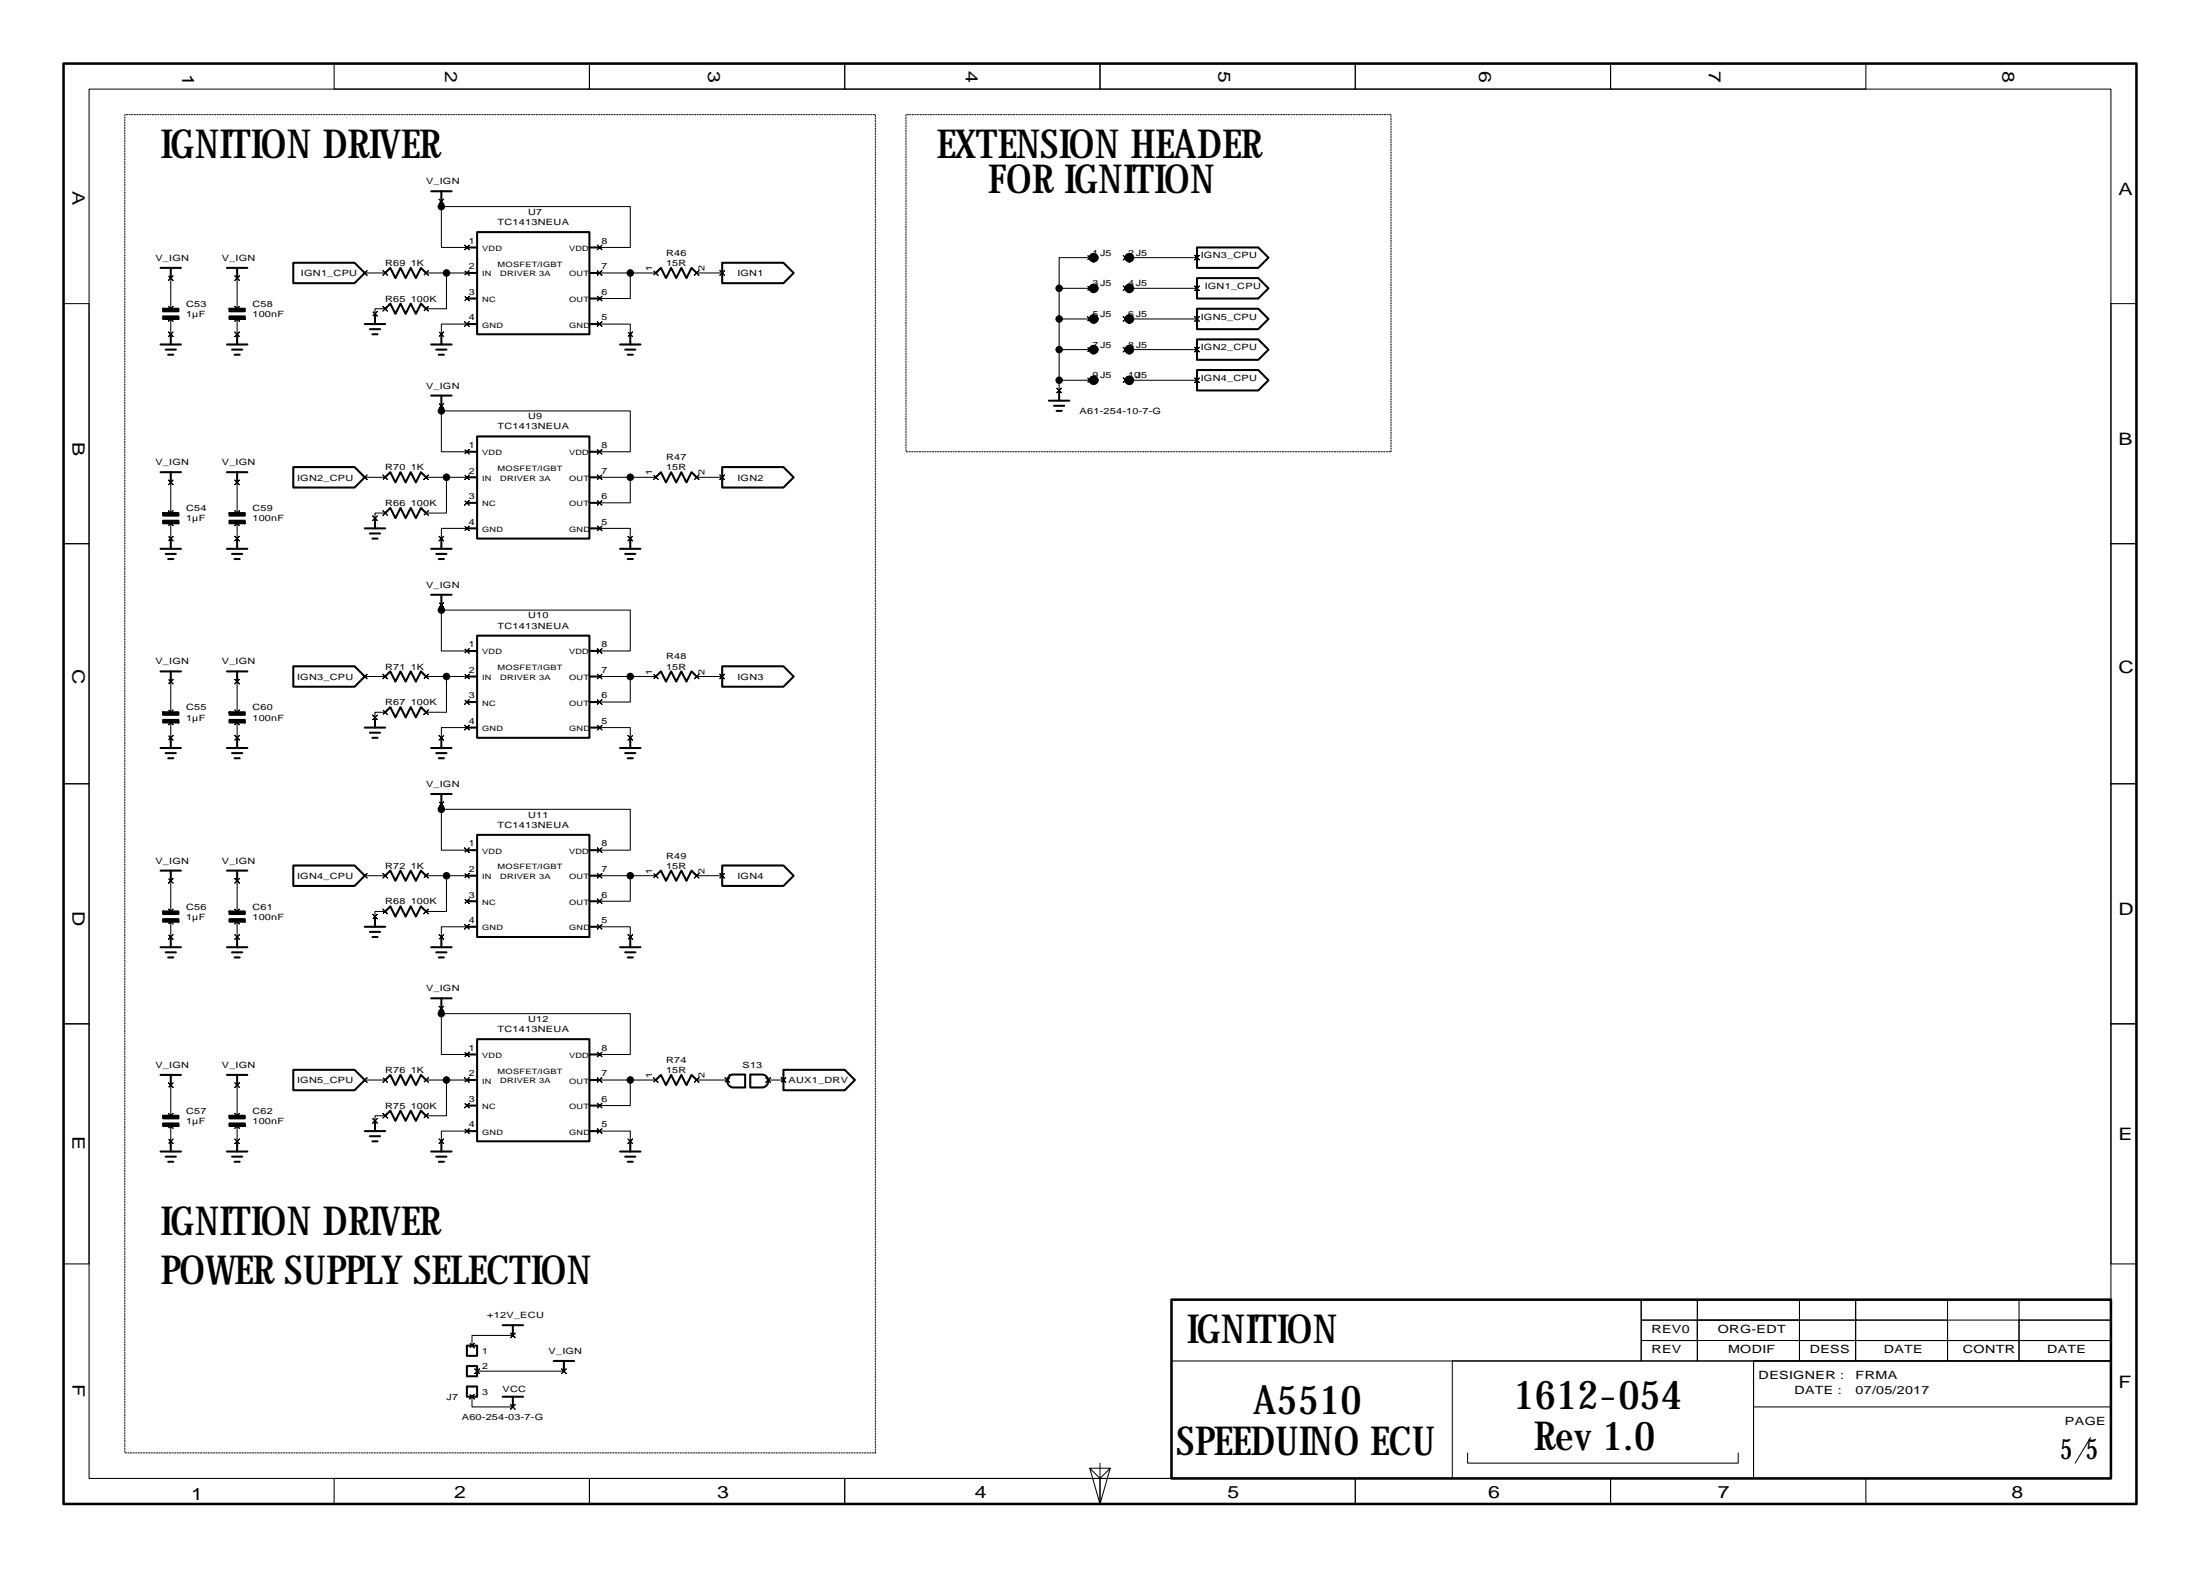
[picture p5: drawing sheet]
<svg xmlns="http://www.w3.org/2000/svg" width="431mm" height="309mm" viewBox="0 0 431 309" stroke-linecap="round" stroke-linejoin="round" font-family="sans-serif">
<g fill="none" stroke="#000" stroke-width=".2">
<path d="M17.4 17.4h396v272h-396zM65.4 12.4h50v5h-50zM115.4 12.4h50v5h-50zM165.4 12.4h50v5h-50zM215.4 12.4h50v5h-50zM265.4 12.4h50v5h-50zM315.4 12.4h50v5h-50zM86 39l.4 .4 .5-.4-.5 .4 .5 .5-.5-.5-.4 .5 .4-.5zM86.4 39.4v1M12.4 59.4h5v47h-5zM33 54l.4 .4 .5-.4-.5 .4 .5 .5-.5-.5-.4 .5 .4-.5zM33 60l.4 .4 .5-.4-.5 .4 .5 .5-.5-.5-.4 .5 .4-.5z"/>
<path d="M33.4 54.4v6M46 54l.4 .4 .5-.4-.5 .4 .5 .5-.5-.5-.4 .5 .4-.5zM46 60l.4 .4 .5-.4-.5 .4 .5 .5-.5-.5-.4 .5 .4-.5zM46.4 54.4v6M71 53l.4 .4 .5-.4-.5 .4 .5 .5-.5-.5-.4 .5 .4-.5zM71.4 53.4h4M75 60l.4 .4 .5-.4-.5 .4 .5 .5-.5-.5-.4 .5 .4-.5zM75 53l.4 .4 .5-.4-.5 .4 .5 .5-.5-.5-.4 .5 .4-.5zM83 60l.4 .4 .5-.4-.5 .4 .5 .5-.5-.5-.4 .5 .4-.5zM83 53l.4 .4 .5-.4-.5 .4 .5 .5-.5-.5-.4 .5 .4-.5zM83.4 53.4h8M86.4 40.4v8h5"/>
<path d="M86.4 40.4h37v8h-6M87.4 53.4v7h-4M91 48l.4 .4 .5-.4-.5 .4 .5 .5-.5-.5-.4 .5 .4-.5zM91 53l.4 .4 .5-.4-.5 .4 .5 .5-.5-.5-.4 .5 .4-.5zM91 58l.4 .4 .5-.4-.5 .4 .5 .5-.5-.5-.4 .5 .4-.5zM117 58l.4 .4 .5-.4-.5 .4 .5 .5-.5-.5-.4 .5 .4-.5zM117 53l.4 .4 .5-.4-.5 .4 .5 .5-.5-.5-.4 .5 .4-.5zM117 48l.4 .4 .5-.4-.5 .4 .5 .5-.5-.5-.4 .5 .4-.5zM117.4 53.4h11M123.4 53.4v5h-6M128 53l.4 .4 .5-.4-.5 .4 .5 .5-.5-.5-.4 .5 .4-.5zM136 53l.4 .4 .5-.4-.5 .4 .5 .5-.5-.5-.4 .5 .4-.5z"/>
<path d="M136.4 53.4h5M141 53l.4 .4 .5-.4-.5 .4 .5 .5-.5-.5-.4 .5 .4-.5zM207.4 56.4v12M207.4 56.4h7M213 56l.4 .4 .5-.4-.5 .4 .5 .5-.5-.5-.4 .5 .4-.5zM213 50l.4 .4 .5-.4-.5 .4 .5 .5-.5-.5-.4 .5 .4-.5zM214.4 50.4h-7v6M220 50l.4 .4 .5-.4-.5 .4 .5 .5-.5-.5-.4 .5 .4-.5zM220 56l.4 .4 .5-.4-.5 .4 .5 .5-.5-.5-.4 .5 .4-.5zM220.4 50.4h14M220.4 56.4h14M234 56l.4 .4 .5-.4-.5 .4 .5 .5-.5-.5-.4 .5 .4-.5z"/>
<path d="M234 50l.4 .4 .5-.4-.5 .4 .5 .5-.5-.5-.4 .5 .4-.5zM413.4 59.4h5v47h-5zM33 65l.4 .4 .5-.4-.5 .4 .5 .5-.5-.5-.4 .5 .4-.5zM33 62l.4 .4 .5-.4-.5 .4 .5 .5-.5-.5-.4 .5 .4-.5zM33.4 62.4v3M46 65l.4 .4 .5-.4-.5 .4 .5 .5-.5-.5-.4 .5 .4-.5zM46 62l.4 .4 .5-.4-.5 .4 .5 .5-.5-.5-.4 .5 .4-.5zM46.4 62.4v3M73 61l.4 .4 .5-.4-.5 .4 .5 .5-.5-.5-.4 .5 .4-.5zM75.4 60.4h-2v1M86 79l.4 .4 .5-.4-.5 .4 .5 .5-.5-.5-.4 .5 .4-.5zM86 65l.4 .4 .5-.4-.5 .4 .5 .5-.5-.5-.4 .5 .4-.5z"/>
<path d="M86.4 79.4v1h37v8h-6M91 63l.4 .4 .5-.4-.5 .4 .5 .5-.5-.5-.4 .5 .4-.5zM91.4 63.4h-5v2M117 63l.4 .4 .5-.4-.5 .4 .5 .5-.5-.5-.4 .5 .4-.5zM117.4 63.4h6v2M123 65l.4 .4 .5-.4-.5 .4 .5 .5-.5-.5-.4 .5 .4-.5zM207 76l.4 .4 .5-.4-.5 .4 .5 .5-.5-.5-.4 .5 .4-.5zM207.4 74.4v2M207.4 62.4h7M207.4 74.4h7M213 62l.4 .4 .5-.4-.5 .4 .5 .5-.5-.5-.4 .5 .4-.5zM213 68l.4 .4 .5-.4-.5 .4 .5 .5-.5-.5-.4 .5 .4-.5z"/>
<path d="M213 74l.4 .4 .5-.4-.5 .4 .5 .5-.5-.5-.4 .5 .4-.5zM214.4 68.4h-7v6M220 68l.4 .4 .5-.4-.5 .4 .5 .5-.5-.5-.4 .5 .4-.5zM220 74l.4 .4 .5-.4-.5 .4 .5 .5-.5-.5-.4 .5 .4-.5zM220 62l.4 .4 .5-.4-.5 .4 .5 .5-.5-.5-.4 .5 .4-.5zM220.4 68.4h14M220.4 62.4h14M220.4 74.4h14M234 62l.4 .4 .5-.4-.5 .4 .5 .5-.5-.5-.4 .5 .4-.5zM234 68l.4 .4 .5-.4-.5 .4 .5 .5-.5-.5-.4 .5 .4-.5zM234 74l.4 .4 .5-.4-.5 .4 .5 .5-.5-.5-.4 .5 .4-.5zM33 94l.4 .4 .5-.4-.5 .4 .5 .5-.5-.5-.4 .5 .4-.5z"/>
<path d="M33 100l.4 .4 .5-.4-.5 .4 .5 .5-.5-.5-.4 .5 .4-.5zM33.4 94.4v6M46 94l.4 .4 .5-.4-.5 .4 .5 .5-.5-.5-.4 .5 .4-.5zM46 100l.4 .4 .5-.4-.5 .4 .5 .5-.5-.5-.4 .5 .4-.5zM46.4 94.4v6M71 93l.4 .4 .5-.4-.5 .4 .5 .5-.5-.5-.4 .5 .4-.5zM71.4 93.4h4M75 93l.4 .4 .5-.4-.5 .4 .5 .5-.5-.5-.4 .5 .4-.5zM75 100l.4 .4 .5-.4-.5 .4 .5 .5-.5-.5-.4 .5 .4-.5zM83 93l.4 .4 .5-.4-.5 .4 .5 .5-.5-.5-.4 .5 .4-.5zM83 100l.4 .4 .5-.4-.5 .4 .5 .5-.5-.5-.4 .5 .4-.5zM83.4 93.4h8"/>
<path d="M86.4 80.4v8h5M87.4 93.4v7h-4M91 88l.4 .4 .5-.4-.5 .4 .5 .5-.5-.5-.4 .5 .4-.5zM91 93l.4 .4 .5-.4-.5 .4 .5 .5-.5-.5-.4 .5 .4-.5zM91 98l.4 .4 .5-.4-.5 .4 .5 .5-.5-.5-.4 .5 .4-.5zM117 98l.4 .4 .5-.4-.5 .4 .5 .5-.5-.5-.4 .5 .4-.5zM117 93l.4 .4 .5-.4-.5 .4 .5 .5-.5-.5-.4 .5 .4-.5zM117 88l.4 .4 .5-.4-.5 .4 .5 .5-.5-.5-.4 .5 .4-.5zM117.4 93.4h6v5h-6M123.4 93.4h5M128 93l.4 .4 .5-.4-.5 .4 .5 .5-.5-.5-.4 .5 .4-.5zM136 93l.4 .4 .5-.4-.5 .4 .5 .5-.5-.5-.4 .5 .4-.5z"/>
<path d="M136.4 93.4h5M141 93l.4 .4 .5-.4-.5 .4 .5 .5-.5-.5-.4 .5 .4-.5zM12.4 106.4h5v47h-5zM33 105l.4 .4 .5-.4-.5 .4 .5 .5-.5-.5-.4 .5 .4-.5zM33 102l.4 .4 .5-.4-.5 .4 .5 .5-.5-.5-.4 .5 .4-.5zM33.4 102.4v3M46 105l.4 .4 .5-.4-.5 .4 .5 .5-.5-.5-.4 .5 .4-.5zM46 102l.4 .4 .5-.4-.5 .4 .5 .5-.5-.5-.4 .5 .4-.5zM46.4 102.4v3M73 101l.4 .4 .5-.4-.5 .4 .5 .5-.5-.5-.4 .5 .4-.5zM75.4 100.4h-2v1M86 105l.4 .4 .5-.4-.5 .4 .5 .5-.5-.5-.4 .5 .4-.5z"/>
<path d="M86 118l.4 .4 .5-.4-.5 .4 .5 .5-.5-.5-.4 .5 .4-.5zM86.4 119.4h37v8h-6M86.4 119.4v8h5M86.4 118.4v1M91 103l.4 .4 .5-.4-.5 .4 .5 .5-.5-.5-.4 .5 .4-.5zM91.4 103.4h-5v2M117 103l.4 .4 .5-.4-.5 .4 .5 .5-.5-.5-.4 .5 .4-.5zM117.4 103.4h6v2M123 105l.4 .4 .5-.4-.5 .4 .5 .5-.5-.5-.4 .5 .4-.5zM413.4 106.4h5v47h-5zM33 133l.4 .4 .5-.4-.5 .4 .5 .5-.5-.5-.4 .5 .4-.5zM33 139l.4 .4 .5-.4-.5 .4 .5 .5-.5-.5-.4 .5 .4-.5z"/>
<path d="M33.4 133.4v6M46 133l.4 .4 .5-.4-.5 .4 .5 .5-.5-.5-.4 .5 .4-.5zM46 139l.4 .4 .5-.4-.5 .4 .5 .5-.5-.5-.4 .5 .4-.5zM46.4 133.4v6M71 132l.4 .4 .5-.4-.5 .4 .5 .5-.5-.5-.4 .5 .4-.5zM71.4 132.4h4M73 140l.4 .4 .5-.4-.5 .4 .5 .5-.5-.5-.4 .5 .4-.5zM75 132l.4 .4 .5-.4-.5 .4 .5 .5-.5-.5-.4 .5 .4-.5zM75 139l.4 .4 .5-.4-.5 .4 .5 .5-.5-.5-.4 .5 .4-.5zM75.4 139.4h-2v1M83 132l.4 .4 .5-.4-.5 .4 .5 .5-.5-.5-.4 .5 .4-.5zM83 139l.4 .4 .5-.4-.5 .4 .5 .5-.5-.5-.4 .5 .4-.5z"/>
<path d="M83.4 132.4h8M87.4 132.4v7h-4M91 127l.4 .4 .5-.4-.5 .4 .5 .5-.5-.5-.4 .5 .4-.5zM91 132l.4 .4 .5-.4-.5 .4 .5 .5-.5-.5-.4 .5 .4-.5zM91 137l.4 .4 .5-.4-.5 .4 .5 .5-.5-.5-.4 .5 .4-.5zM117 137l.4 .4 .5-.4-.5 .4 .5 .5-.5-.5-.4 .5 .4-.5zM117 132l.4 .4 .5-.4-.5 .4 .5 .5-.5-.5-.4 .5 .4-.5zM117 127l.4 .4 .5-.4-.5 .4 .5 .5-.5-.5-.4 .5 .4-.5zM117.4 132.4h11M123.4 132.4v5h-6M128 132l.4 .4 .5-.4-.5 .4 .5 .5-.5-.5-.4 .5 .4-.5zM136 132l.4 .4 .5-.4-.5 .4 .5 .5-.5-.5-.4 .5 .4-.5z"/>
<path d="M136.4 132.4h5M141 132l.4 .4 .5-.4-.5 .4 .5 .5-.5-.5-.4 .5 .4-.5zM12.4 153.4h5v47h-5zM33 144l.4 .4 .5-.4-.5 .4 .5 .5-.5-.5-.4 .5 .4-.5zM33 141l.4 .4 .5-.4-.5 .4 .5 .5-.5-.5-.4 .5 .4-.5zM33.4 141.4v3M46 144l.4 .4 .5-.4-.5 .4 .5 .5-.5-.5-.4 .5 .4-.5zM46 141l.4 .4 .5-.4-.5 .4 .5 .5-.5-.5-.4 .5 .4-.5zM46.4 141.4v3M86 144l.4 .4 .5-.4-.5 .4 .5 .5-.5-.5-.4 .5 .4-.5zM86 157l.4 .4 .5-.4-.5 .4 .5 .5-.5-.5-.4 .5 .4-.5zM86.4 157.4v1h37v8h-6"/>
<path d="M86.4 158.4v8h5M91 142l.4 .4 .5-.4-.5 .4 .5 .5-.5-.5-.4 .5 .4-.5zM91.4 142.4h-5v2M117 142l.4 .4 .5-.4-.5 .4 .5 .5-.5-.5-.4 .5 .4-.5zM117.4 142.4h6v2M123 144l.4 .4 .5-.4-.5 .4 .5 .5-.5-.5-.4 .5 .4-.5zM413.4 153.4h5v47h-5zM33 172l.4 .4 .5-.4-.5 .4 .5 .5-.5-.5-.4 .5 .4-.5zM33 178l.4 .4 .5-.4-.5 .4 .5 .5-.5-.5-.4 .5 .4-.5zM33 180l.4 .4 .5-.4-.5 .4 .5 .5-.5-.5-.4 .5 .4-.5zM33.4 172.4v6M46 172l.4 .4 .5-.4-.5 .4 .5 .5-.5-.5-.4 .5 .4-.5z"/>
<path d="M46 178l.4 .4 .5-.4-.5 .4 .5 .5-.5-.5-.4 .5 .4-.5zM46 180l.4 .4 .5-.4-.5 .4 .5 .5-.5-.5-.4 .5 .4-.5zM46.4 172.4v6M71 171l.4 .4 .5-.4-.5 .4 .5 .5-.5-.5-.4 .5 .4-.5zM71.4 171.4h4M73 179l.4 .4 .5-.4-.5 .4 .5 .5-.5-.5-.4 .5 .4-.5zM75 171l.4 .4 .5-.4-.5 .4 .5 .5-.5-.5-.4 .5 .4-.5zM75 178l.4 .4 .5-.4-.5 .4 .5 .5-.5-.5-.4 .5 .4-.5zM75.4 178.4h-2v1M83 171l.4 .4 .5-.4-.5 .4 .5 .5-.5-.5-.4 .5 .4-.5zM83 178l.4 .4 .5-.4-.5 .4 .5 .5-.5-.5-.4 .5 .4-.5zM83.4 171.4h8"/>
<path d="M87.4 171.4v7h-4M91 166l.4 .4 .5-.4-.5 .4 .5 .5-.5-.5-.4 .5 .4-.5zM91 171l.4 .4 .5-.4-.5 .4 .5 .5-.5-.5-.4 .5 .4-.5zM91 176l.4 .4 .5-.4-.5 .4 .5 .5-.5-.5-.4 .5 .4-.5zM117 176l.4 .4 .5-.4-.5 .4 .5 .5-.5-.5-.4 .5 .4-.5zM117 171l.4 .4 .5-.4-.5 .4 .5 .5-.5-.5-.4 .5 .4-.5zM117 166l.4 .4 .5-.4-.5 .4 .5 .5-.5-.5-.4 .5 .4-.5zM117.4 171.4h11M123.4 171.4v5h-6M128 171l.4 .4 .5-.4-.5 .4 .5 .5-.5-.5-.4 .5 .4-.5zM136 171l.4 .4 .5-.4-.5 .4 .5 .5-.5-.5-.4 .5 .4-.5zM136.4 171.4h5"/>
<path d="M141 171l.4 .4 .5-.4-.5 .4 .5 .5-.5-.5-.4 .5 .4-.5zM33 183l.4 .4 .5-.4-.5 .4 .5 .5-.5-.5-.4 .5 .4-.5zM33.4 180.4v3M46 183l.4 .4 .5-.4-.5 .4 .5 .5-.5-.5-.4 .5 .4-.5zM46.4 180.4v3M86 183l.4 .4 .5-.4-.5 .4 .5 .5-.5-.5-.4 .5 .4-.5zM86 197l.4 .4 .5-.4-.5 .4 .5 .5-.5-.5-.4 .5 .4-.5zM86.4 198.4h37v8h-6M86.4 198.4v8h5M86.4 197.4v1M91 181l.4 .4 .5-.4-.5 .4 .5 .5-.5-.5-.4 .5 .4-.5zM91.4 181.4h-5v2"/>
<path d="M117 181l.4 .4 .5-.4-.5 .4 .5 .5-.5-.5-.4 .5 .4-.5zM117.4 181.4h6v2M123 183l.4 .4 .5-.4-.5 .4 .5 .5-.5-.5-.4 .5 .4-.5zM12.4 200.4h5v47h-5zM33 212l.4 .4 .5-.4-.5 .4 .5 .5-.5-.5-.4 .5 .4-.5zM33 218l.4 .4 .5-.4-.5 .4 .5 .5-.5-.5-.4 .5 .4-.5zM33 220l.4 .4 .5-.4-.5 .4 .5 .5-.5-.5-.4 .5 .4-.5zM33.4 212.4v6M46 212l.4 .4 .5-.4-.5 .4 .5 .5-.5-.5-.4 .5 .4-.5zM46 218l.4 .4 .5-.4-.5 .4 .5 .5-.5-.5-.4 .5 .4-.5zM46 220l.4 .4 .5-.4-.5 .4 .5 .5-.5-.5-.4 .5 .4-.5zM46.4 212.4v6"/>
<path d="M71 211l.4 .4 .5-.4-.5 .4 .5 .5-.5-.5-.4 .5 .4-.5zM71.4 211.4h4M73 219l.4 .4 .5-.4-.5 .4 .5 .5-.5-.5-.4 .5 .4-.5zM75 211l.4 .4 .5-.4-.5 .4 .5 .5-.5-.5-.4 .5 .4-.5zM75 218l.4 .4 .5-.4-.5 .4 .5 .5-.5-.5-.4 .5 .4-.5zM75.4 218.4h-2v1M83 211l.4 .4 .5-.4-.5 .4 .5 .5-.5-.5-.4 .5 .4-.5zM83 218l.4 .4 .5-.4-.5 .4 .5 .5-.5-.5-.4 .5 .4-.5zM83.4 211.4h8M87.4 211.4v7h-4M91 206l.4 .4 .5-.4-.5 .4 .5 .5-.5-.5-.4 .5 .4-.5zM91 211l.4 .4 .5-.4-.5 .4 .5 .5-.5-.5-.4 .5 .4-.5z"/>
<path d="M91 216l.4 .4 .5-.4-.5 .4 .5 .5-.5-.5-.4 .5 .4-.5zM117 216l.4 .4 .5-.4-.5 .4 .5 .5-.5-.5-.4 .5 .4-.5zM117 211l.4 .4 .5-.4-.5 .4 .5 .5-.5-.5-.4 .5 .4-.5zM117 206l.4 .4 .5-.4-.5 .4 .5 .5-.5-.5-.4 .5 .4-.5zM117.4 211.4h11M123.4 211.4v5h-6M128 211l.4 .4 .5-.4-.5 .4 .5 .5-.5-.5-.4 .5 .4-.5zM136 211l.4 .4 .5-.4-.5 .4 .5 .5-.5-.5-.4 .5 .4-.5zM136.4 211.4h6M142 211l.4 .4 .5-.4-.5 .4 .5 .5-.5-.5-.4 .5 .4-.5zM150 211l.4 .4 .5-.4-.5 .4 .5 .5-.5-.5-.4 .5 .4-.5zM150.4 211.4h3"/>
<path d="M153 211l.4 .4 .5-.4-.5 .4 .5 .5-.5-.5-.4 .5 .4-.5zM413.4 200.4h5v47h-5zM33 223l.4 .4 .5-.4-.5 .4 .5 .5-.5-.5-.4 .5 .4-.5zM33.4 220.4v3M46 223l.4 .4 .5-.4-.5 .4 .5 .5-.5-.5-.4 .5 .4-.5zM46.4 220.4v3M86 223l.4 .4 .5-.4-.5 .4 .5 .5-.5-.5-.4 .5 .4-.5zM91 221l.4 .4 .5-.4-.5 .4 .5 .5-.5-.5-.4 .5 .4-.5zM91.4 221.4h-5v2M117 221l.4 .4 .5-.4-.5 .4 .5 .5-.5-.5-.4 .5 .4-.5zM117.4 221.4h6v2M123 223l.4 .4 .5-.4-.5 .4 .5 .5-.5-.5-.4 .5 .4-.5z"/>
<path d="M229.4 254.4h92v12h-92zM321.4 258.4h11v4h-11zM321.4 254.4h11v4h-11zM321.4 254.4h11zM332.4 258.4h20v8h-20zM332.4 258.4h20v4h-20zM332.4 254.4h20v4h-20zM332.4 254.4h20zM352.4 258.4h11v4h-11zM352.4 254.4h11v4h-11zM352.4 254.4h11zM363.4 254.4h18v4h-18z"/>
<path d="M363.4 258.4h18v4h-18zM363.4 254.4h18zM381.4 258.4h14v4h-14zM381.4 254.4h14zM395.4 254.4h18zM395.4 258.4h18v4h-18zM395.4 254.4h18v4h-18zM92 263l.4 .4 .5-.4-.5 .4 .5 .5-.5-.5-.4 .5 .4-.5zM92 273l.4 .4 .5-.4-.5 .4 .5 .5-.5-.5-.4 .5 .4-.5zM92.4 273.4v2h8M93 268l.4 .4 .5-.4-.5 .4 .5 .5-.5-.5-.4 .5 .4-.5zM93.4 268.4h17"/>
<path d="M100 261l.4 .4 .5-.4-.5 .4 .5 .5-.5-.5-.4 .5 .4-.5zM100 275l.4 .4 .5-.4-.5 .4 .5 .5-.5-.5-.4 .5 .4-.5zM100.4 261.4h-8v2M110 268l.4 .4 .5-.4-.5 .4 .5 .5-.5-.5-.4 .5 .4-.5zM284.4 266.4h59v23h-59zM321.4 262.4h11v4h-11zM343.4 266.4h70v9h-70zM343.4 266.4h70v23h-70zM343.4 266.4h70zM352.4 262.4h11v4h-11zM363.4 262.4h18v4h-18zM381.4 262.4h14v4h-14z"/>
<path d="M395.4 262.4h18v4h-18zM65.4 289.4h50v5h-50zM115.4 289.4h50v5h-50zM165.4 289.4h50v5h-50zM213.4 287.4l2 7 2-7h-4l2 2 2-2M215.4 289.4h50v5h-50zM215.4 286.4v3M265.4 289.4h50v5h-50zM287.4 284.4v2h53v-2M315.4 289.4h50v5h-50zM409.4 281.4l-3 5"/>
</g>
<g fill="#000" stroke="#000" stroke-width=".2">
<circle cx="86.4" cy="40.4" r=".64"/>
<circle cx="87.4" cy="53.4" r=".64"/>
<circle cx="123.4" cy="53.4" r=".64"/>
<circle cx="207.4" cy="56.4" r=".64"/>
<circle cx="214.4" cy="56.4" r=".64"/>
<circle cx="214.4" cy="50.4" r=".64"/>
<circle cx="207.4" cy="62.4" r=".64"/>
<circle cx="207.4" cy="74.4" r=".64"/>
<circle cx="207.4" cy="68.4" r=".64"/>
<circle cx="214.4" cy="62.4" r=".64"/>
<circle cx="214.4" cy="74.4" r=".64"/>
<circle cx="214.4" cy="68.4" r=".64"/>
<circle cx="86.4" cy="80.4" r=".64"/>
<circle cx="87.4" cy="93.4" r=".64"/>
<circle cx="123.4" cy="93.4" r=".64"/>
<circle cx="86.4" cy="119.4" r=".64"/>
<circle cx="87.4" cy="132.4" r=".64"/>
<circle cx="123.4" cy="132.4" r=".64"/>
<circle cx="86.4" cy="158.4" r=".64"/>
<circle cx="87.4" cy="171.4" r=".64"/>
<circle cx="123.4" cy="171.4" r=".64"/>
<circle cx="86.4" cy="198.4" r=".64"/>
<circle cx="87.4" cy="211.4" r=".64"/>
<circle cx="123.4" cy="211.4" r=".64"/>
</g>
<path d="M24.4 22.4h147v262h-147zM177.4 22.4h95v66h-95z" fill="none" stroke="#000" stroke-width=".2" stroke-dasharray=".3 .3"/>
<path d="M12.4 12.4h406v282h-406zM229.4 254.4h184v35h-184z" fill="none" stroke="#000" stroke-width=".5"/>
<g fill="none" stroke="#000" stroke-width=".4">
<path d="M84.4 37.4h4M86.4 37.4v2M31.4 52.4h4M33.4 52.4v2M44.4 52.4h4M46.4 52.4v2M57.4 51.4h12l2 2-2 2h-12zM75.4 53.4l1-1 1 2 1-2 1 2 1-2 1 2 1-2 1 1M91.4 58.4h2M91.4 53.4h2M91.4 48.4h2M93.4 45.4h22v20h-22z"/>
<path d="M115.4 58.4h2M115.4 53.4h2M115.4 48.4h2M128.4 53.4l1-1 1 2 1-2 1 2 1-2 1 2 1-2 1 1M141.4 51.4h12l2 2-2 2h-12zM234.4 54.4h12l2 2-2 2h-12zM234.4 48.4h12l2 2-2 2h-12zM31.4 67.4h4M32.4 68.4h2M32.9 69.4h1M33.4 65.4v2M44.4 67.4h4"/>
<path d="M45.4 68.4h2M45.9 69.4h1M46.4 65.4v2M71.4 63.4h4M72.4 64.4h2M72.9 65.4h1M73.4 61.4v2M75.4 60.4l1-1 1 2 1-2 1 2 1-2 1 2 1-2 1 1M84.4 77.4h4M84.4 67.4h4M85.4 68.4h2M85.9 69.4h1"/>
<path d="M86.4 65.4v2M86.4 77.4v2M91.4 63.4h2M115.4 63.4h2M121.4 67.4h4M122.4 68.4h2M122.9 69.4h1M123.4 65.4v2M205.4 78.4h4M206.4 79.4h2M207.4 76.4v2M234.4 60.4h12l2 2-2 2h-12z"/>
<path d="M234.4 66.4h12l2 2-2 2h-12zM234.4 72.4h12l2 2-2 2h-12zM31.4 92.4h4M33.4 92.4v2M44.4 92.4h4M46.4 92.4v2M57.4 91.4h12l2 2-2 2h-12zM75.4 93.4l1-1 1 2 1-2 1 2 1-2 1 2 1-2 1 1M91.4 98.4h2M91.4 93.4h2M91.4 88.4h2M93.4 85.4h22v20h-22z"/>
<path d="M115.4 98.4h2M115.4 93.4h2M115.4 88.4h2M128.4 93.4l1-1 1 2 1-2 1 2 1-2 1 2 1-2 1 1M141.4 91.4h12l2 2-2 2h-12zM206.9 80.4h1M31.4 107.4h4M32.4 108.4h2M32.9 109.4h1M33.4 105.4v2M44.4 107.4h4M45.4 108.4h2"/>
<path d="M45.9 109.4h1M46.4 105.4v2M71.4 103.4h4M72.4 104.4h2M72.9 105.4h1M73.4 101.4v2M75.4 100.4l1-1 1 2 1-2 1 2 1-2 1 2 1-2 1 1M84.4 107.4h4M84.4 116.4h4M85.4 108.4h2M85.9 109.4h1M86.4 105.4v2"/>
<path d="M86.4 116.4v2M91.4 103.4h2M115.4 103.4h2M121.4 107.4h4M122.4 108.4h2M122.9 109.4h1M123.4 105.4v2M31.4 131.4h4M33.4 131.4v2M44.4 131.4h4M46.4 131.4v2M57.4 130.4h12l2 2-2 2h-12z"/>
<path d="M75.4 132.4l1-1 1 2 1-2 1 2 1-2 1 2 1-2 1 1M75.4 139.4l1-1 1 2 1-2 1 2 1-2 1 2 1-2 1 1M91.4 137.4h2M91.4 132.4h2M91.4 127.4h2M93.4 124.4h22v20h-22zM115.4 137.4h2M115.4 132.4h2M115.4 127.4h2M128.4 132.4l1-1 1 2 1-2 1 2 1-2 1 2 1-2 1 1M141.4 130.4h12l2 2-2 2h-12zM31.4 146.4h4"/>
<path d="M32.4 147.4h2M32.9 148.4h1M33.4 144.4v2M44.4 146.4h4M45.4 147.4h2M45.9 148.4h1M46.4 144.4v2M71.4 142.4h4M72.4 143.4h2M72.9 144.4h1M73.4 140.4v2M84.4 146.4h4"/>
<path d="M84.4 155.4h4M85.4 147.4h2M85.9 148.4h1M86.4 144.4v2M86.4 155.4v2M91.4 142.4h2M115.4 142.4h2M121.4 146.4h4M122.4 147.4h2M122.9 148.4h1M123.4 144.4v2M31.4 170.4h4"/>
<path d="M33.4 170.4v2M44.4 170.4h4M46.4 170.4v2M57.4 169.4h12l2 2-2 2h-12zM73.4 179.4v2M75.4 171.4l1-1 1 2 1-2 1 2 1-2 1 2 1-2 1 1M75.4 178.4l1-1 1 2 1-2 1 2 1-2 1 2 1-2 1 1M91.4 176.4h2M91.4 171.4h2M91.4 166.4h2M93.4 163.4h22v20h-22zM115.4 176.4h2"/>
<path d="M115.4 171.4h2M115.4 166.4h2M128.4 171.4l1-1 1 2 1-2 1 2 1-2 1 2 1-2 1 1M141.4 169.4h12l2 2-2 2h-12zM31.4 185.4h4M32.4 186.4h2M32.9 187.4h1M33.4 183.4v2M44.4 185.4h4M45.4 186.4h2M45.9 187.4h1M46.4 183.4v2"/>
<path d="M71.4 181.4h4M72.4 182.4h2M72.9 183.4h1M84.4 185.4h4M84.4 195.4h4M85.4 186.4h2M85.9 187.4h1M86.4 183.4v2M86.4 195.4v2M91.4 181.4h2M115.4 181.4h2M121.4 185.4h4"/>
<path d="M122.4 186.4h2M122.9 187.4h1M123.4 183.4v2M31.4 210.4h4M33.4 210.4v2M44.4 210.4h4M46.4 210.4v2M57.4 209.4h12l2 2-2 2h-12zM73.4 219.4v2M75.4 211.4l1-1 1 2 1-2 1 2 1-2 1 2 1-2 1 1M75.4 218.4l1-1 1 2 1-2 1 2 1-2 1 2 1-2 1 1M91.4 216.4h2"/>
<path d="M91.4 211.4h2M91.4 206.4h2M93.4 203.4h22v20h-22zM115.4 216.4h2M115.4 211.4h2M115.4 206.4h2M128.4 211.4l1-1 1 2 1-2 1 2 1-2 1 2 1-2 1 1M142.8 210.7l.7-.3h2.4v2.5h-2.4a1.29 1.29 0 0 1-.7-2.2zM146.9 210.4h2.3a1.27 1.27 0 0 1 1.3 1.2 1.27 1.27 0 0 1-1.3 1.3h-2.3zM153.4 209.4h12l2 2-2 2h-12zM31.4 225.4h4M32.4 226.4h2"/>
<path d="M32.9 227.4h1M33.4 223.4v2M44.4 225.4h4M45.4 226.4h2M45.9 227.4h1M46.4 223.4v2M71.4 221.4h4M72.4 222.4h2M72.9 223.4h1M84.4 225.4h4M85.4 226.4h2M85.9 227.4h1"/>
<path d="M86.4 223.4v2M91.4 221.4h2M115.4 221.4h2M121.4 225.4h4M122.4 226.4h2M122.9 227.4h1M123.4 223.4v2M98.4 259.4h4M100.4 259.4v2M91.4 263.4h2v2h-2zM91.4 267.4h2v2h-2zM91.4 271.4h2v2h-2z"/>
<path d="M98.4 273.4h4M100.4 273.4v2M108.4 266.4h4M110.4 266.4v2"/>
</g>
<g fill="#000" stroke="#000" stroke-width=".4">
<path d="M31.9 60.4h3v.5h-3z" fill-rule="evenodd"/>
<path d="M31.9 61.9h3v.5h-3z" fill-rule="evenodd"/>
<path d="M44.9 60.4h3v.5h-3z" fill-rule="evenodd"/>
<path d="M44.9 61.9h3v.5h-3z" fill-rule="evenodd"/>
<path d="M31.9 100.4h3v.5h-3z" fill-rule="evenodd"/>
<path d="M31.9 101.9h3v.5h-3z" fill-rule="evenodd"/>
<path d="M44.9 100.4h3v.5h-3z" fill-rule="evenodd"/>
<path d="M44.9 101.9h3v.5h-3z" fill-rule="evenodd"/>
<path d="M31.9 139.4h3v.5h-3z" fill-rule="evenodd"/>
<path d="M44.9 139.4h3v.5h-3z" fill-rule="evenodd"/>
<path d="M31.9 140.9h3v.5h-3z" fill-rule="evenodd"/>
<path d="M44.9 140.9h3v.5h-3z" fill-rule="evenodd"/>
<path d="M31.9 178.4h3v.5h-3z" fill-rule="evenodd"/>
<path d="M44.9 178.4h3v.5h-3z" fill-rule="evenodd"/>
<path d="M31.9 179.9h3v.5h-3z" fill-rule="evenodd"/>
<path d="M44.9 179.9h3v.5h-3z" fill-rule="evenodd"/>
<path d="M31.9 218.4h3v.5h-3z" fill-rule="evenodd"/>
<path d="M44.9 218.4h3v.5h-3z" fill-rule="evenodd"/>
<path d="M31.9 219.9h3v.5h-3z" fill-rule="evenodd"/>
<path d="M44.9 219.9h3v.5h-3z" fill-rule="evenodd"/>
<circle cx="214.2" cy="50.4" r=".75"/>
<circle cx="214.2" cy="56.4" r=".75"/>
<circle cx="221.2" cy="50.4" r=".75"/>
<circle cx="221.2" cy="56.4" r=".75"/>
<circle cx="214.2" cy="62.4" r=".75"/>
<circle cx="214.2" cy="68.4" r=".75"/>
<circle cx="214.2" cy="74.4" r=".75"/>
<circle cx="221.2" cy="62.4" r=".75"/>
<circle cx="221.2" cy="68.4" r=".75"/>
<circle cx="221.2" cy="74.4" r=".75"/>
</g>
<g font-size="7.8">
<text x="31.4" y="30.8">IGNITION DRIVER</text>
<text x="183.4" y="30.8">EXTENSION HEADER</text>
<text x="193.4" y="37.8">FOR IGNITION</text>
<text x="31.4" y="241.8">IGNITION DRIVER</text>
<text x="31.4" y="251.4">POW</text>
<text x="45.9" y="251.4">ER SUPPLY SELECTION</text>
<text x="232.4" y="262.8">IGNITION</text>
<text x="296.4" y="275.8">1612-054</text>
<text x="245.4" y="276.8">A5510</text>
<text x="230.4" y="284.8">SPEEDUINO ECU</text>
<text x="300.4" y="283.8">Rev 1.0</text>
</g>
<g font-size="5.6">
<text x="403.4" y="285.6">5</text>
<text x="408.4" y="285.6">5</text>
</g>
<g font-size="3.4">
<text x="35.7" y="14.4" transform="rotate(90 35.7 14.4)">1</text>
<text x="87.2" y="13.9" transform="rotate(90 87.2 13.9)">2</text>
<text x="138.7" y="13.9" transform="rotate(90 138.7 13.9)">3</text>
<text x="189.2" y="13.9" transform="rotate(90 189.2 13.9)">4</text>
<text x="238.7" y="13.9" transform="rotate(90 238.7 13.9)">5</text>
<text x="289.7" y="13.9" transform="rotate(90 289.7 13.9)">6</text>
<text x="334.7" y="13.9" transform="rotate(90 334.7 13.9)">7</text>
<text x="392.2" y="13.9" transform="rotate(90 392.2 13.9)">8</text>
<text x="14.2" y="37.4" transform="rotate(90 14.2 37.4)">A</text>
<text x="414.9" y="38.2">A</text>
<text x="14.2" y="86.4" transform="rotate(90 14.2 86.4)">B</text>
<text x="414.9" y="87.2">B</text>
<text x="14.2" y="130.9" transform="rotate(90 14.2 130.9)">C</text>
<text x="414.9" y="131.7">C</text>
<text x="14.2" y="178.4" transform="rotate(90 14.2 178.4)">D</text>
<text x="414.9" y="179.2">D</text>
<text x="142.4" y="210.7">.</text>
<text x="14.2" y="222.4" transform="rotate(90 14.2 222.4)">E</text>
<text x="414.9" y="223.2">E</text>
<text x="14.2" y="270.9" transform="rotate(90 14.2 270.9)">F</text>
<text x="414.9" y="271.7">F</text>
<text x="37.4" y="293.7">1</text>
<text x="88.9" y="293.2">2</text>
<text x="140.4" y="293.2">3</text>
<text x="190.9" y="293.2">4</text>
<text x="240.4" y="293.2">5</text>
<text x="291.4" y="293.2">6</text>
<text x="336.4" y="293.2">7</text>
<text x="393.9" y="293.2">8</text>
</g>
<g font-size="2.2">
<text x="323.4" y="261">REV0</text>
<text x="336.4" y="261">ORG-EDT</text>
<text x="323.4" y="265">REV</text>
<text x="338.4" y="265">MODIF</text>
<text x="344.4" y="270">DESIGNER :</text>
<text x="354.4" y="265">DESS</text>
<text x="363.4" y="270">FRMA</text>
<text x="368.9" y="265">DATE</text>
<text x="384.4" y="265">CONTR</text>
<text x="400.9" y="265">DATE</text>
<text x="351.4" y="273">DATE :</text>
<text x="363.4" y="273">07/05/2017</text>
<text x="404.4" y="279">PAGE</text>
</g>
<g font-size="1.7">
<text x="83.4" y="36.1">V_IGN</text>
<text x="91.8" y="47.7">1</text>
<text x="97.4" y="44.1">TC1413NEUA</text>
<text x="103.4" y="42.1">U7</text>
<text x="117.8" y="47.7">8</text>
<text x="30.4" y="51.1">V_IGN</text>
<text x="43.4" y="51.1">V_IGN</text>
<text x="75.4" y="52.1">R69</text>
<text x="80.4" y="52.1">1K</text>
<text x="91.8" y="52.7">2</text>
<text x="117.8" y="52.7">7</text>
<text x="127.7" y="53.1" transform="rotate(-90 127.7 53.1)">1</text>
<text x="130.4" y="50.1">R46</text>
<text x="130.4" y="52.1">15R</text>
<text x="138" y="53.1" transform="rotate(-90 138 53.1)">2</text>
<text x="214" y="50.1">1 J5</text>
<text x="221" y="50.1">2 J5</text>
<text x="235.2" y="50.6">IGN3_CPU</text>
<text x="58.9" y="54.1">IGN1_CPU</text>
<text x="75.4" y="59.1">R65</text>
<text x="80.4" y="59.1">100K</text>
<text x="91.8" y="57.7">3</text>
<text x="117.8" y="57.7">6</text>
<text x="144.4" y="54.1">IGN1</text>
<text x="214" y="56.1">3J5</text>
<text x="221" y="56.1">4 J5</text>
<text x="235.9" y="56.6">IGN1_CPU</text>
<text x="36.4" y="60.1">C53</text>
<text x="36.4" y="62.1">1µF</text>
<text x="49.4" y="60.1">C58</text>
<text x="49.4" y="62.1">100nF</text>
<text x="91.8" y="62.7">4</text>
<text x="117.8" y="62.7">5</text>
<text x="214" y="62.1">5 J5</text>
<text x="221" y="62.1">6 J5</text>
<text x="235.2" y="62.6">IGN5_CPU</text>
<text x="214" y="68.1">7 J5</text>
<text x="221" y="68.1">8 J5</text>
<text x="235.2" y="68.6">IGN2_CPU</text>
<text x="83.4" y="76.1">V_IGN</text>
<text x="214" y="74.1">9 J5</text>
<text x="221" y="74.1">10</text>
<text x="222.4" y="74.1">J5</text>
<text x="235.2" y="74.6">IGN4_CPU</text>
<text x="103.4" y="82.1">U9</text>
<text x="211.4" y="81.1">A61-254-10-7-G</text>
<text x="91.8" y="87.7">1</text>
<text x="97.4" y="84.1">TC1413NEUA</text>
<text x="117.8" y="87.7">8</text>
<text x="30.4" y="91.1">V_IGN</text>
<text x="43.4" y="91.1">V_IGN</text>
<text x="58.2" y="94.1">IGN2_CPU</text>
<text x="75.4" y="92.1">R70</text>
<text x="80.4" y="92.1">1K</text>
<text x="91.8" y="92.7">2</text>
<text x="117.8" y="92.7">7</text>
<text x="127.7" y="93.1" transform="rotate(-90 127.7 93.1)">1</text>
<text x="130.4" y="90.1">R47</text>
<text x="130.4" y="92.1">15R</text>
<text x="138" y="93.1" transform="rotate(-90 138 93.1)">2</text>
<text x="144.4" y="94.1">IGN2</text>
<text x="36.4" y="100.1">C54</text>
<text x="49.4" y="100.1">C59</text>
<text x="75.4" y="99.1">R66</text>
<text x="80.4" y="99.1">100K</text>
<text x="91.8" y="97.7">3</text>
<text x="117.8" y="97.7">6</text>
<text x="36.4" y="102.1">1µF</text>
<text x="49.4" y="102.1">100nF</text>
<text x="91.8" y="102.7">4</text>
<text x="117.8" y="102.7">5</text>
<text x="83.4" y="115.1">V_IGN</text>
<text x="97.4" y="123.1">TC1413NEUA</text>
<text x="103.4" y="121.1">U10</text>
<text x="30.4" y="130.1">V_IGN</text>
<text x="43.4" y="130.1">V_IGN</text>
<text x="75.4" y="131.1">R71</text>
<text x="80.4" y="131.1">1K</text>
<text x="91.8" y="126.7">1</text>
<text x="91.8" y="131.7">2</text>
<text x="117.8" y="131.7">7</text>
<text x="117.8" y="126.7">8</text>
<text x="130.4" y="129.1">R48</text>
<text x="130.4" y="131.1">15R</text>
<text x="58.2" y="133.1">IGN3_CPU</text>
<text x="91.8" y="136.7">3</text>
<text x="117.8" y="136.7">6</text>
<text x="127.7" y="132.1" transform="rotate(-90 127.7 132.1)">1</text>
<text x="138" y="132.1" transform="rotate(-90 138 132.1)">2</text>
<text x="144.4" y="133.1">IGN3</text>
<text x="36.4" y="139.1">C55</text>
<text x="36.4" y="141.1">1µF</text>
<text x="49.4" y="139.1">C60</text>
<text x="49.4" y="141.1">100nF</text>
<text x="75.4" y="138.1">R67</text>
<text x="80.4" y="138.1">100K</text>
<text x="91.8" y="141.7">4</text>
<text x="117.8" y="141.7">5</text>
<text x="83.4" y="154.1">V_IGN</text>
<text x="103.4" y="160.1">U11</text>
<text x="91.8" y="165.7">1</text>
<text x="97.4" y="162.1">TC1413NEUA</text>
<text x="117.8" y="165.7">8</text>
<text x="30.4" y="169.1">V_IGN</text>
<text x="43.4" y="169.1">V_IGN</text>
<text x="58.2" y="172.1">IGN4_CPU</text>
<text x="75.4" y="170.1">R72</text>
<text x="80.4" y="170.1">1K</text>
<text x="91.8" y="170.7">2</text>
<text x="117.8" y="170.7">7</text>
<text x="127.7" y="171.1" transform="rotate(-90 127.7 171.1)">1</text>
<text x="130.4" y="168.1">R49</text>
<text x="130.4" y="170.1">15R</text>
<text x="138" y="171.1" transform="rotate(-90 138 171.1)">2</text>
<text x="144.4" y="172.1">IGN4</text>
<text x="36.4" y="178.1">C56</text>
<text x="49.4" y="178.1">C61</text>
<text x="75.4" y="177.1">R68</text>
<text x="80.4" y="177.1">100K</text>
<text x="91.8" y="175.7">3</text>
<text x="117.8" y="175.7">6</text>
<text x="36.4" y="180.1">1µF</text>
<text x="49.4" y="180.1">100nF</text>
<text x="91.8" y="180.7">4</text>
<text x="117.8" y="180.7">5</text>
<text x="83.4" y="194.1">V_IGN</text>
<text x="97.4" y="202.1">TC1413NEUA</text>
<text x="103.4" y="200.1">U12</text>
<text x="30.4" y="209.1">V_IGN</text>
<text x="43.4" y="209.1">V_IGN</text>
<text x="91.8" y="205.7">1</text>
<text x="117.8" y="205.7">8</text>
<text x="130.4" y="208.1">R74</text>
<text x="145.4" y="209.1">S13</text>
<text x="58.2" y="212.1">IGN5_CPU</text>
<text x="75.4" y="210.1">R76</text>
<text x="80.4" y="210.1">1K</text>
<text x="91.8" y="210.7">2</text>
<text x="91.8" y="215.7">3</text>
<text x="117.8" y="215.7">6</text>
<text x="117.8" y="210.7">7</text>
<text x="127.7" y="211.1" transform="rotate(-90 127.7 211.1)">1</text>
<text x="130.4" y="210.1">15R</text>
<text x="138" y="211.1" transform="rotate(-90 138 211.1)">2</text>
<text x="154.4" y="212.1">AUX1_DRV</text>
<text x="36.4" y="218.1">C57</text>
<text x="36.4" y="220.1">1µF</text>
<text x="49.4" y="218.1">C62</text>
<text x="49.4" y="220.1">100nF</text>
<text x="75.4" y="217.1">R75</text>
<text x="80.4" y="217.1">100K</text>
<text x="91.8" y="220.7">4</text>
<text x="117.8" y="220.7">5</text>
<text x="95.4" y="258.1">+12V_ECU</text>
<text x="94.4" y="265.1">1</text>
<text x="94.4" y="268.1">2</text>
<text x="107.4" y="265.1">V_IGN</text>
<text x="87.4" y="274.1">J7</text>
<text x="94.4" y="273.1">3</text>
<text x="98.4" y="272.6">VCC</text>
<text x="90.4" y="278.1">A60-254-03-7-G</text>
</g>
<g font-size="1.4">
<text x="94.4" y="49.1">VDD</text>
<text x="97.4" y="52.2">MOSFET/IGBT</text>
<text x="111.4" y="49.1">VDD</text>
<text x="94.4" y="54.1">IN</text>
<text x="94.4" y="59.1">NC</text>
<text x="98" y="54.1">DRIVER 3A</text>
<text x="111.4" y="54.1">OUT</text>
<text x="111.4" y="59.1">OUT</text>
<text x="94.4" y="64.1">GND</text>
<text x="111.4" y="64.1">GND</text>
<text x="94.4" y="89.1">VDD</text>
<text x="111.4" y="89.1">VDD</text>
<text x="94.4" y="94.1">IN</text>
<text x="97.4" y="92.2">MOSFET/IGBT</text>
<text x="98" y="94.1">DRIVER 3A</text>
<text x="111.4" y="94.1">OUT</text>
<text x="94.4" y="99.1">NC</text>
<text x="111.4" y="99.1">OUT</text>
<text x="94.4" y="104.1">GND</text>
<text x="111.4" y="104.1">GND</text>
<text x="94.4" y="128.1">VDD</text>
<text x="97.4" y="131.2">MOSFET/IGBT</text>
<text x="111.4" y="128.1">VDD</text>
<text x="94.4" y="133.1">IN</text>
<text x="98" y="133.1">DRIVER 3A</text>
<text x="111.4" y="133.1">OUT</text>
<text x="94.4" y="138.1">NC</text>
<text x="94.4" y="143.1">GND</text>
<text x="111.4" y="143.1">GND</text>
<text x="111.4" y="138.1">OUT</text>
<text x="94.4" y="167.1">VDD</text>
<text x="111.4" y="167.1">VDD</text>
<text x="94.4" y="172.1">IN</text>
<text x="97.4" y="170.2">MOSFET/IGBT</text>
<text x="98" y="172.1">DRIVER 3A</text>
<text x="111.4" y="172.1">OUT</text>
<text x="94.4" y="177.1">NC</text>
<text x="111.4" y="177.1">OUT</text>
<text x="94.4" y="182.1">GND</text>
<text x="111.4" y="182.1">GND</text>
<text x="94.4" y="207.1">VDD</text>
<text x="111.4" y="207.1">VDD</text>
<text x="94.4" y="212.1">IN</text>
<text x="97.4" y="210.2">MOSFET/IGBT</text>
<text x="98" y="212.1">DRIVER 3A</text>
<text x="111.4" y="212.1">OUT</text>
<text x="94.4" y="217.1">NC</text>
<text x="111.4" y="217.1">OUT</text>
<text x="94.4" y="222.1">GND</text>
<text x="111.4" y="222.1">GND</text>
</g>
</svg>
